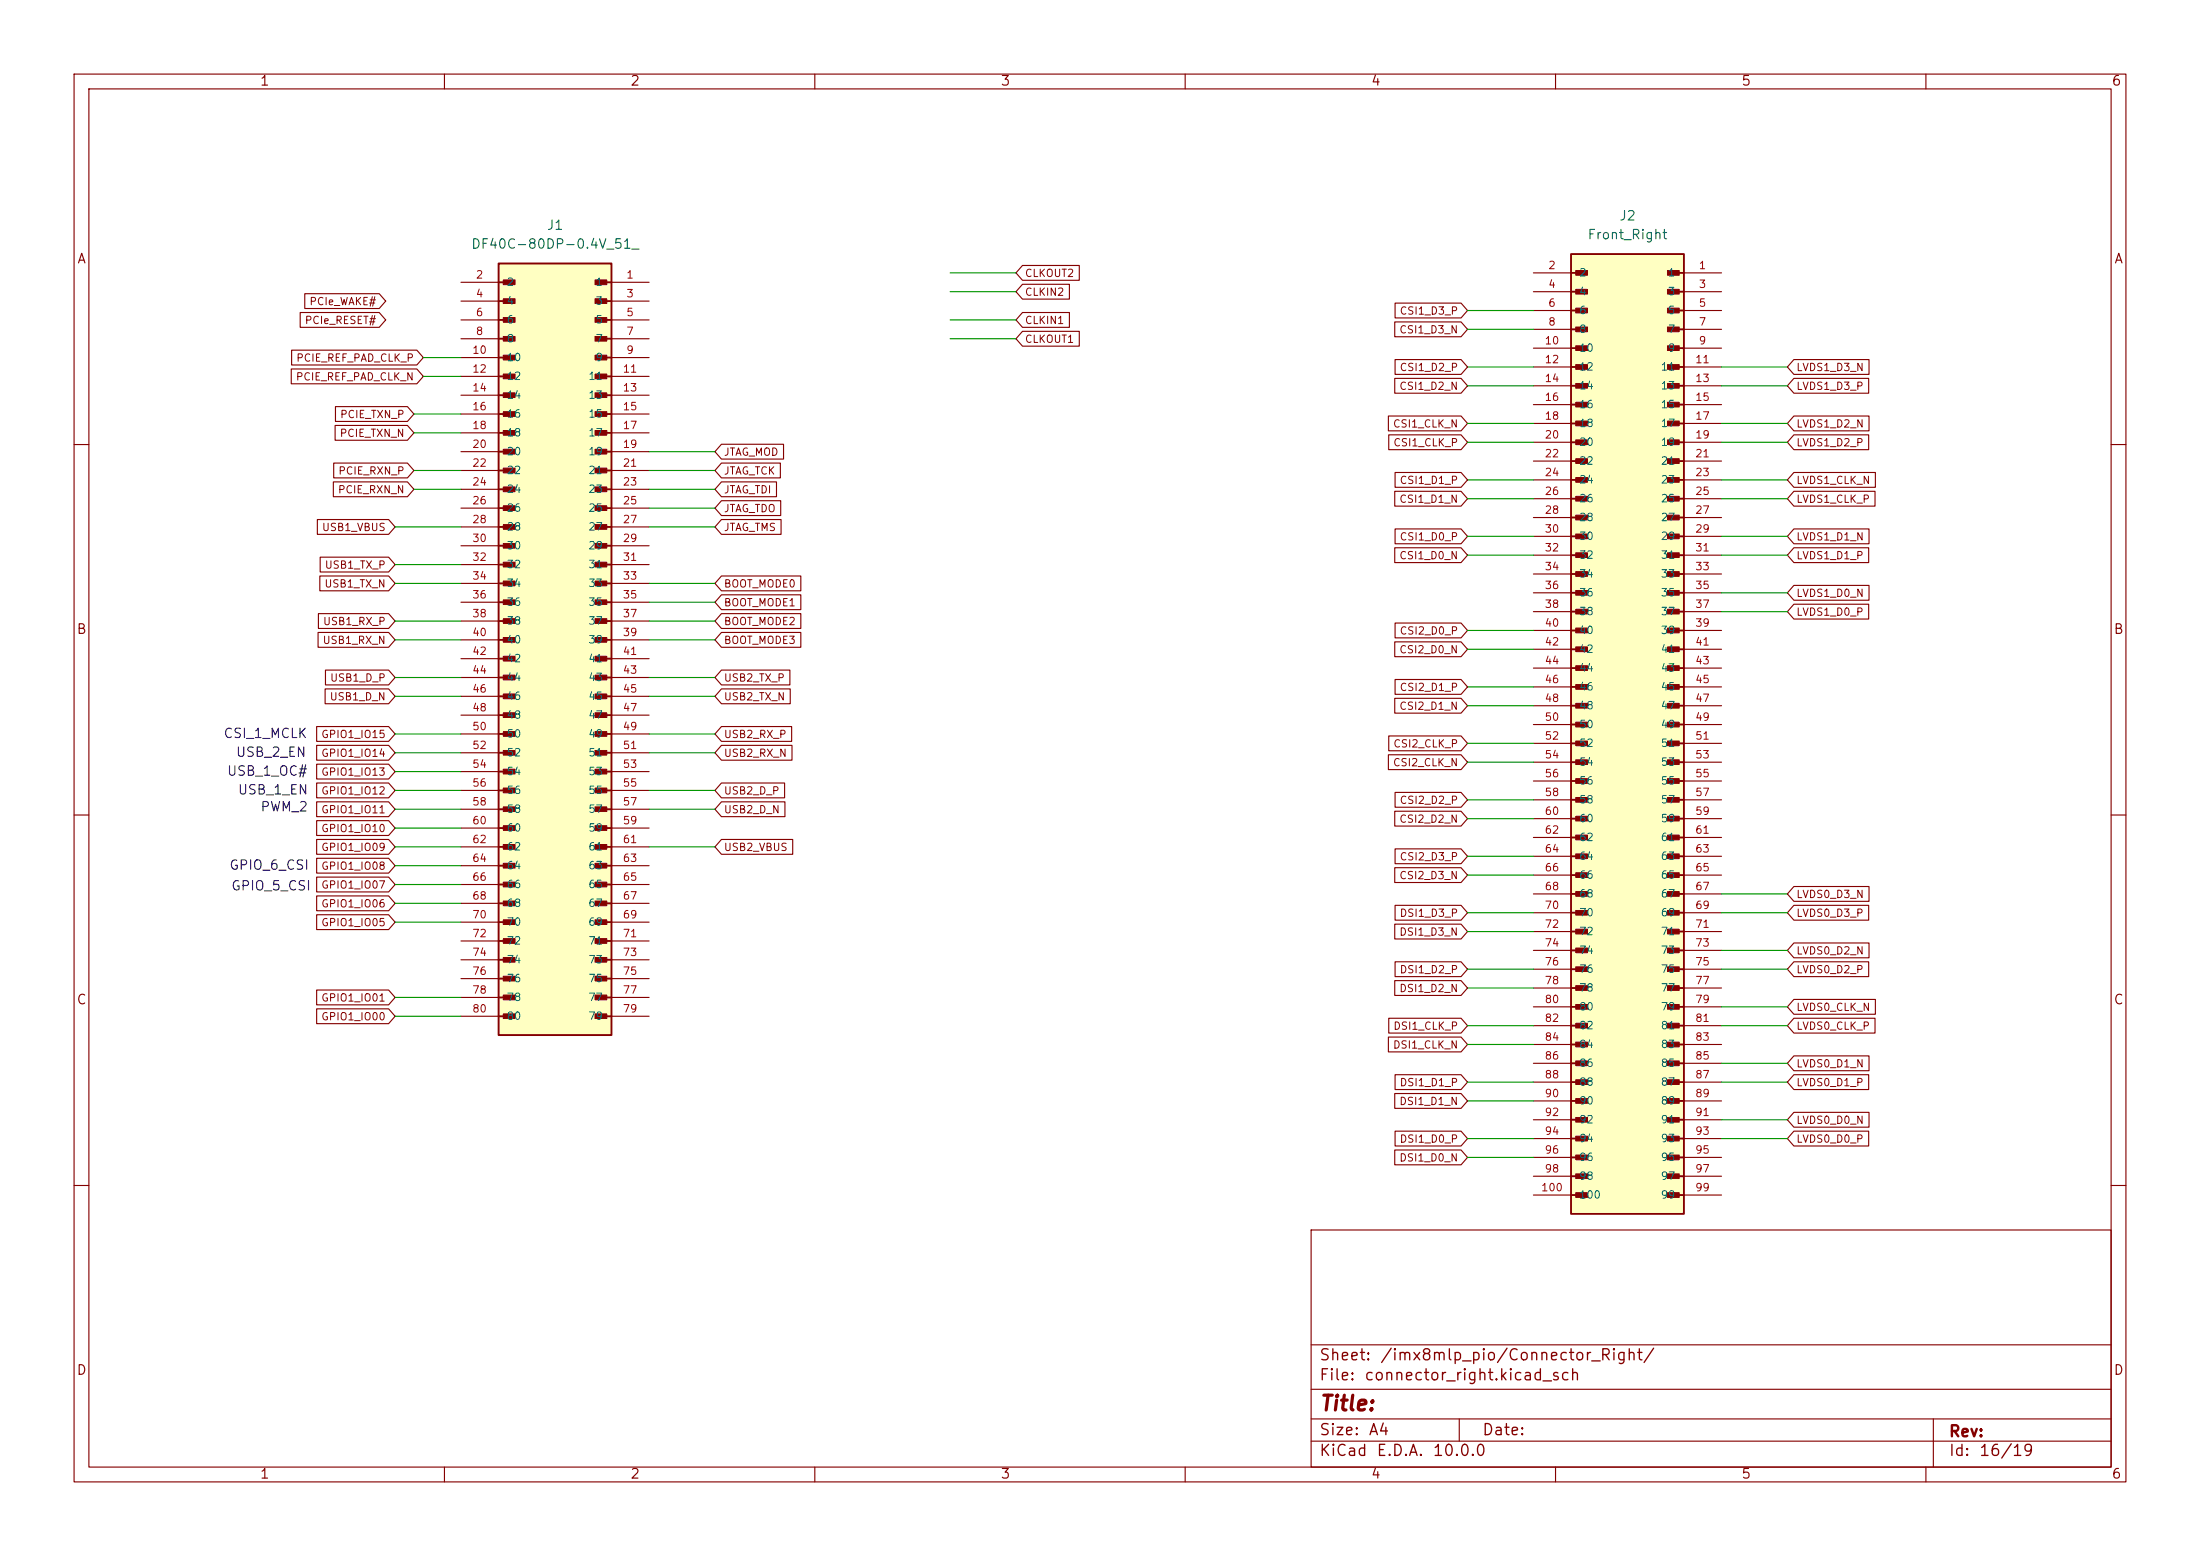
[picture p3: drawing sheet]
<svg xmlns="http://www.w3.org/2000/svg" width="297mm" height="210mm" viewBox="0 0 297 210" stroke-linecap="round" stroke-linejoin="round" font-family="sans-serif">
<g fill="none" stroke="#840000" stroke-width=".15">
<path d="M10 10h277v190h-277zM12 12h273v186h-273zM60 10v2M110 10v2M160 10v2M210 10v2M260 10v2M10 60h2M285 60h2M10 110h2M285 110h2M10 160h2"/>
<path d="M177 166h108v32h-108zM285 160h2M60 198v2M110 198v2M160 198v2M177 194.5h108M177 191.5h108M177 187.5h108M177 181.5h108M197 191.5v3M210 198v2M260 198v2"/>
<path d="M261 191.5v6.5"/>
</g>
<path d="M212.1 34.3h15.2v129.5h-15.2z" fill="#ffffc2"/>
<g fill="none" stroke="#840000" stroke-width=".25">
<path d="M212.1 34.3h15.2v129.5h-15.2zM212.1 36.8h1.9M212.1 39.4h1.9M225.4 36.8h1.9M225.4 39.4h1.9M212.1 41.9h1.9M212.1 44.5h1.9M212.1 47h1.9M212.1 49.5h1.9M212.1 52.1h1.9M212.1 54.6h1.9M212.1 57.2h1.9"/>
<path d="M212.1 59.7h1.9M225.4 41.9h1.9M225.4 44.5h1.9M225.4 47h1.9M225.4 49.5h1.9M225.4 52.1h1.9M225.4 54.6h1.9M225.4 57.2h1.9M225.4 59.7h1.9M212.1 62.2h1.9M212.1 64.8h1.9M212.1 67.3h1.9"/>
<path d="M212.1 69.9h1.9M212.1 72.4h1.9M212.1 74.9h1.9M212.1 77.5h1.9M225.4 62.2h1.9M225.4 64.8h1.9M225.4 67.3h1.9M225.4 69.9h1.9M225.4 72.4h1.9M225.4 74.9h1.9M225.4 77.5h1.9M212.1 80h1.9"/>
<path d="M212.1 82.6h1.9M212.1 85.1h1.9M212.1 87.6h1.9M212.1 90.2h1.9M212.1 92.7h1.9M212.1 95.3h1.9M212.1 97.8h1.9M225.4 80h1.9M225.4 82.6h1.9M225.4 85.1h1.9M225.4 87.6h1.9M225.4 90.2h1.9"/>
<path d="M225.4 92.7h1.9M225.4 95.3h1.9M225.4 97.8h1.9M212.1 100.3h1.9M212.1 102.9h1.9M212.1 105.4h1.9M212.1 108h1.9M212.1 110.5h1.9M212.1 113h1.9M212.1 115.6h1.9M212.1 118.1h1.9M225.4 100.3h1.9"/>
<path d="M225.4 102.9h1.9M225.4 105.4h1.9M225.4 108h1.9M225.4 110.5h1.9M225.4 113h1.9M225.4 115.6h1.9M225.4 118.1h1.9M212.1 120.7h1.9M212.1 123.2h1.9M212.1 125.7h1.9M212.1 128.3h1.9M212.1 130.8h1.9"/>
<path d="M212.1 133.4h1.9M212.1 135.9h1.9M212.1 138.4h1.9M225.4 120.7h1.9M225.4 123.2h1.9M225.4 125.7h1.9M225.4 128.3h1.9M225.4 130.8h1.9M225.4 133.4h1.9M225.4 135.9h1.9M225.4 138.4h1.9M212.1 141h1.9"/>
<path d="M212.1 143.5h1.9M212.1 146.1h1.9M212.1 148.6h1.9M212.1 151.1h1.9M212.1 153.7h1.9M212.1 156.2h1.9M212.1 158.8h1.9M225.4 141h1.9M225.4 143.5h1.9M225.4 146.1h1.9M225.4 148.6h1.9M225.4 151.1h1.9"/>
<path d="M225.4 153.7h1.9M225.4 156.2h1.9M225.4 158.8h1.9M212.1 161.3h1.9M225.4 161.3h1.9"/>
</g>
<g fill="#840000" stroke="#840000" stroke-width=".14">
<path d="M225.1 36.5h1.6v.6h-1.6z"/>
<path d="M225.1 39.1h1.6v.6h-1.6z"/>
<path d="M225.1 41.6h1.6v.6h-1.6z"/>
<path d="M225.1 44.1h1.6v.7h-1.6z"/>
<path d="M225.1 46.7h1.6v.6h-1.6z"/>
<path d="M225.1 49.2h1.6v.6h-1.6z"/>
<path d="M225.1 51.8h1.6v.6h-1.6z"/>
<path d="M225.1 54.3h1.6v.6h-1.6z"/>
<path d="M225.1 56.8h1.6v.7h-1.6z"/>
<path d="M225.1 59.4h1.6v.6h-1.6z"/>
<path d="M225.1 61.9h1.6v.6h-1.6z"/>
<path d="M225.1 64.5h1.6v.6h-1.6z"/>
<path d="M225.1 67h1.6v.6h-1.6z"/>
<path d="M225.1 69.5h1.6v.7h-1.6z"/>
<path d="M225.1 72.1h1.6v.6h-1.6z"/>
<path d="M225.1 74.6h1.6v.6h-1.6z"/>
<path d="M225.1 77.2h1.6v.6h-1.6z"/>
<path d="M225.1 79.7h1.6v.6h-1.6z"/>
<path d="M225.1 82.2h1.6v.7h-1.6z"/>
<path d="M225.1 84.8h1.6v.6h-1.6z"/>
<path d="M225.1 87.3h1.6v.6h-1.6z"/>
<path d="M225.1 89.9h1.6v.6h-1.6z"/>
<path d="M225.1 92.4h1.6v.6h-1.6z"/>
<path d="M225.1 94.9h1.6v.7h-1.6z"/>
<path d="M225.1 97.5h1.6v.6h-1.6z"/>
<path d="M225.1 100h1.6v.6h-1.6z"/>
<path d="M225.1 102.6h1.6v.6h-1.6z"/>
<path d="M225.1 105.1h1.6v.6h-1.6z"/>
<path d="M225.1 107.6h1.6v.7h-1.6z"/>
<path d="M225.1 110.2h1.6v.6h-1.6z"/>
<path d="M225.1 112.7h1.6v.6h-1.6z"/>
<path d="M225.1 115.3h1.6v.6h-1.6z"/>
<path d="M225.1 117.8h1.6v.6h-1.6z"/>
<path d="M225.1 120.3h1.6v.7h-1.6z"/>
<path d="M225.1 122.9h1.6v.6h-1.6z"/>
<path d="M225.1 125.4h1.6v.6h-1.6z"/>
<path d="M225.1 128h1.6v.6h-1.6z"/>
<path d="M225.1 130.5h1.6v.6h-1.6z"/>
<path d="M225.1 133h1.6v.7h-1.6z"/>
<path d="M225.1 135.6h1.6v.6h-1.6z"/>
<path d="M225.1 138.1h1.6v.6h-1.6z"/>
<path d="M225.1 140.7h1.6v.6h-1.6z"/>
<path d="M225.1 143.2h1.6v.6h-1.6z"/>
<path d="M225.1 145.7h1.6v.7h-1.6z"/>
<path d="M225.1 148.3h1.6v.6h-1.6z"/>
<path d="M225.1 150.8h1.6v.6h-1.6z"/>
<path d="M225.1 153.4h1.6v.6h-1.6z"/>
<path d="M225.1 155.9h1.6v.6h-1.6z"/>
<path d="M225.1 158.4h1.6v.7h-1.6z"/>
<path d="M225.1 161h1.6v.6h-1.6z"/>
<path d="M212.7 36.5h1.6v.6h-1.6z"/>
<path d="M212.7 39.1h1.6v.6h-1.6z"/>
<path d="M212.7 41.6h1.6v.6h-1.6z"/>
<path d="M212.7 44.1h1.6v.7h-1.6z"/>
<path d="M212.7 46.7h1.6v.6h-1.6z"/>
<path d="M212.7 49.2h1.6v.6h-1.6z"/>
<path d="M212.7 51.8h1.6v.6h-1.6z"/>
<path d="M212.7 54.3h1.6v.6h-1.6z"/>
<path d="M212.7 56.8h1.6v.7h-1.6z"/>
<path d="M212.7 59.4h1.6v.6h-1.6z"/>
<path d="M212.7 61.9h1.6v.6h-1.6z"/>
<path d="M212.7 64.5h1.6v.6h-1.6z"/>
<path d="M212.7 67h1.6v.6h-1.6z"/>
<path d="M212.7 69.5h1.6v.7h-1.6z"/>
<path d="M212.7 72.1h1.6v.6h-1.6z"/>
<path d="M212.7 74.6h1.6v.6h-1.6z"/>
<path d="M212.7 77.2h1.6v.6h-1.6z"/>
<path d="M212.7 79.7h1.6v.6h-1.6z"/>
<path d="M212.7 82.2h1.6v.7h-1.6z"/>
<path d="M212.7 84.8h1.6v.6h-1.6z"/>
<path d="M212.7 87.3h1.6v.6h-1.6z"/>
<path d="M212.7 89.9h1.6v.6h-1.6z"/>
<path d="M212.7 92.4h1.6v.6h-1.6z"/>
<path d="M212.7 94.9h1.6v.7h-1.6z"/>
<path d="M212.7 97.5h1.6v.6h-1.6z"/>
<path d="M212.7 100h1.6v.6h-1.6z"/>
<path d="M212.7 102.6h1.6v.6h-1.6z"/>
<path d="M212.7 105.1h1.6v.6h-1.6z"/>
<path d="M212.7 107.6h1.6v.7h-1.6z"/>
<path d="M212.7 110.2h1.6v.6h-1.6z"/>
<path d="M212.7 112.7h1.6v.6h-1.6z"/>
<path d="M212.7 115.3h1.6v.6h-1.6z"/>
<path d="M212.7 117.8h1.6v.6h-1.6z"/>
<path d="M212.7 120.3h1.6v.7h-1.6z"/>
<path d="M212.7 122.9h1.6v.6h-1.6z"/>
<path d="M212.7 125.4h1.6v.6h-1.6z"/>
<path d="M212.7 128h1.6v.6h-1.6z"/>
<path d="M212.7 130.5h1.6v.6h-1.6z"/>
<path d="M212.7 133h1.6v.7h-1.6z"/>
<path d="M212.7 135.6h1.6v.6h-1.6z"/>
<path d="M212.7 138.1h1.6v.6h-1.6z"/>
<path d="M212.7 140.7h1.6v.6h-1.6z"/>
<path d="M212.7 143.2h1.6v.6h-1.6z"/>
<path d="M212.7 145.7h1.6v.7h-1.6z"/>
<path d="M212.7 148.3h1.6v.6h-1.6z"/>
<path d="M212.7 150.8h1.6v.6h-1.6z"/>
<path d="M212.7 153.4h1.6v.6h-1.6z"/>
<path d="M212.7 155.9h1.6v.6h-1.6z"/>
<path d="M212.7 158.4h1.6v.7h-1.6z"/>
<path d="M212.7 161h1.6v.6h-1.6z"/>
</g>
<g fill="none" stroke="#840000" stroke-width=".15">
<path d="M207 36.8h5.1M207 39.4h5.1M227.3 36.8h5.1M227.3 39.4h5.1M207 41.9h5.1M207 44.5h5.1M207 47h5.1M207 49.5h5.1M207 52.1h5.1M207 54.6h5.1M207 57.2h5.1M207 59.7h5.1"/>
<path d="M227.3 41.9h5.1M227.3 44.5h5.1M227.3 47h5.1M227.3 49.5h5.1M227.3 52.1h5.1M227.3 54.6h5.1M227.3 57.2h5.1M227.3 59.7h5.1M207 62.2h5.1M207 64.8h5.1M207 67.3h5.1M207 69.9h5.1"/>
<path d="M207 72.4h5.1M207 74.9h5.1M207 77.5h5.1M227.3 62.2h5.1M227.3 64.8h5.1M227.3 67.3h5.1M227.3 69.9h5.1M227.3 72.4h5.1M227.3 74.9h5.1M227.3 77.5h5.1M207 80h5.1M207 82.6h5.1"/>
<path d="M207 85.1h5.1M207 87.6h5.1M207 90.2h5.1M207 92.7h5.1M207 95.3h5.1M207 97.8h5.1M227.3 80h5.1M227.3 82.6h5.1M227.3 85.1h5.1M227.3 87.6h5.1M227.3 90.2h5.1M227.3 92.7h5.1"/>
<path d="M227.3 95.3h5.1M227.3 97.8h5.1M207 100.3h5.1M207 102.9h5.1M207 105.4h5.1M207 108h5.1M207 110.5h5.1M207 113h5.1M207 115.6h5.1M207 118.1h5.1M227.3 100.3h5.1M227.3 102.9h5.1"/>
<path d="M227.3 105.4h5.1M227.3 108h5.1M227.3 110.5h5.1M227.3 113h5.1M227.3 115.6h5.1M227.3 118.1h5.1M207 120.7h5.1M207 123.2h5.1M207 125.7h5.1M207 128.3h5.1M207 130.8h5.1M207 133.4h5.1"/>
<path d="M207 135.9h5.1M207 138.4h5.1M227.3 120.7h5.1M227.3 123.2h5.1M227.3 125.7h5.1M227.3 128.3h5.1M227.3 130.8h5.1M227.3 133.4h5.1M227.3 135.9h5.1M227.3 138.4h5.1M207 141h5.1M207 143.5h5.1"/>
<path d="M207 146.1h5.1M207 148.6h5.1M207 151.1h5.1M207 153.7h5.1M207 156.2h5.1M207 158.8h5.1M227.3 141h5.1M227.3 143.5h5.1M227.3 146.1h5.1M227.3 148.6h5.1M227.3 151.1h5.1M227.3 153.7h5.1"/>
<path d="M227.3 156.2h5.1M227.3 158.8h5.1M207 161.3h5.1M227.3 161.3h5.1"/>
</g>
<path d="M67.3 35.6h15.2v104.1h-15.2z" fill="#ffffc2"/>
<g fill="none" stroke="#840000" stroke-width=".25">
<path d="M67.3 35.6h15.2v104.1h-15.2zM67.3 38.1h1.9M80.6 38.1h1.9M67.3 40.6h1.9M67.3 43.2h1.9M67.3 45.7h1.9M67.3 48.3h1.9M67.3 50.8h1.9M67.3 53.3h1.9M67.3 55.9h1.9M67.3 58.4h1.9M80.6 40.6h1.9"/>
<path d="M80.6 43.2h1.9M80.6 45.7h1.9M80.6 48.3h1.9M80.6 50.8h1.9M80.6 53.3h1.9M80.6 55.9h1.9M80.6 58.4h1.9M67.3 61h1.9M67.3 63.5h1.9M67.3 66h1.9M67.3 68.6h1.9M67.3 71.1h1.9"/>
<path d="M67.3 73.7h1.9M67.3 76.2h1.9M67.3 78.7h1.9M80.6 61h1.9M80.6 63.5h1.9M80.6 66h1.9M80.6 68.6h1.9M80.6 71.1h1.9M80.6 73.7h1.9M80.6 76.2h1.9M80.6 78.7h1.9M67.3 81.3h1.9"/>
<path d="M67.3 83.8h1.9M67.3 86.4h1.9M67.3 88.9h1.9M67.3 91.4h1.9M67.3 94h1.9M67.3 96.5h1.9M67.3 99.1h1.9M80.6 81.3h1.9M80.6 83.8h1.9M80.6 86.4h1.9M80.6 88.9h1.9M80.6 91.4h1.9"/>
<path d="M80.6 94h1.9M80.6 96.5h1.9M80.6 99.1h1.9M67.3 101.6h1.9M67.3 104.1h1.9M67.3 106.7h1.9M67.3 109.2h1.9M67.3 111.8h1.9M67.3 114.3h1.9M67.3 116.8h1.9M67.3 119.4h1.9M80.6 101.6h1.9"/>
<path d="M80.6 104.1h1.9M80.6 106.7h1.9M80.6 109.2h1.9M80.6 111.8h1.9M80.6 114.3h1.9M80.6 116.8h1.9M80.6 119.4h1.9M67.3 121.9h1.9M67.3 124.5h1.9M67.3 127h1.9M67.3 129.5h1.9M67.3 132.1h1.9"/>
<path d="M67.3 134.6h1.9M67.3 137.2h1.9M80.6 121.9h1.9M80.6 124.5h1.9M80.6 127h1.9M80.6 129.5h1.9M80.6 132.1h1.9M80.6 134.6h1.9M80.6 137.2h1.9"/>
</g>
<g fill="#840000" stroke="#840000" stroke-width=".14">
<path d="M80.3 37.8h1.6v.6h-1.6z"/>
<path d="M80.3 40.3h1.6v.7h-1.6z"/>
<path d="M80.3 42.9h1.6v.6h-1.6z"/>
<path d="M80.3 45.4h1.6v.6h-1.6z"/>
<path d="M80.3 47.9h1.6v.7h-1.6z"/>
<path d="M80.3 50.5h1.6v.6h-1.6z"/>
<path d="M80.3 53h1.6v.7h-1.6z"/>
<path d="M80.3 55.6h1.6v.6h-1.6z"/>
<path d="M80.3 58.1h1.6v.6h-1.6z"/>
<path d="M80.3 60.6h1.6v.7h-1.6z"/>
<path d="M80.3 63.2h1.6v.6h-1.6z"/>
<path d="M80.3 65.7h1.6v.7h-1.6z"/>
<path d="M80.3 68.3h1.6v.6h-1.6z"/>
<path d="M80.3 70.8h1.6v.6h-1.6z"/>
<path d="M80.3 73.3h1.6v.7h-1.6z"/>
<path d="M80.3 75.9h1.6v.6h-1.6z"/>
<path d="M80.3 78.4h1.6v.7h-1.6z"/>
<path d="M80.3 81h1.6v.6h-1.6z"/>
<path d="M80.3 83.5h1.6v.6h-1.6z"/>
<path d="M80.3 86h1.6v.7h-1.6z"/>
<path d="M80.3 88.6h1.6v.6h-1.6z"/>
<path d="M80.3 91.1h1.6v.7h-1.6z"/>
<path d="M80.3 93.7h1.6v.6h-1.6z"/>
<path d="M80.3 96.2h1.6v.6h-1.6z"/>
<path d="M80.3 98.7h1.6v.7h-1.6z"/>
<path d="M80.3 101.3h1.6v.6h-1.6z"/>
<path d="M80.3 103.8h1.6v.7h-1.6z"/>
<path d="M80.3 106.4h1.6v.6h-1.6z"/>
<path d="M80.3 108.9h1.6v.6h-1.6z"/>
<path d="M80.3 111.4h1.6v.7h-1.6z"/>
<path d="M80.3 114h1.6v.6h-1.6z"/>
<path d="M80.3 116.5h1.6v.7h-1.6z"/>
<path d="M80.3 119.1h1.6v.6h-1.6z"/>
<path d="M80.3 121.6h1.6v.6h-1.6z"/>
<path d="M80.3 124.1h1.6v.7h-1.6z"/>
<path d="M80.3 126.7h1.6v.6h-1.6z"/>
<path d="M80.3 129.2h1.6v.7h-1.6z"/>
<path d="M80.3 131.8h1.6v.6h-1.6z"/>
<path d="M80.3 134.3h1.6v.6h-1.6z"/>
<path d="M80.3 136.8h1.6v.7h-1.6z"/>
<path d="M67.9 37.8h1.6v.6h-1.6z"/>
<path d="M67.9 40.3h1.6v.7h-1.6z"/>
<path d="M67.9 42.9h1.6v.6h-1.6z"/>
<path d="M67.9 45.4h1.6v.6h-1.6z"/>
<path d="M67.9 47.9h1.6v.7h-1.6z"/>
<path d="M67.9 50.5h1.6v.6h-1.6z"/>
<path d="M67.9 53h1.6v.7h-1.6z"/>
<path d="M67.9 55.6h1.6v.6h-1.6z"/>
<path d="M67.9 58.1h1.6v.6h-1.6z"/>
<path d="M67.9 60.6h1.6v.7h-1.6z"/>
<path d="M67.9 63.2h1.6v.6h-1.6z"/>
<path d="M67.9 65.7h1.6v.7h-1.6z"/>
<path d="M67.9 68.3h1.6v.6h-1.6z"/>
<path d="M67.9 70.8h1.6v.6h-1.6z"/>
<path d="M67.9 73.3h1.6v.7h-1.6z"/>
<path d="M67.9 75.9h1.6v.6h-1.6z"/>
<path d="M67.9 78.4h1.6v.7h-1.6z"/>
<path d="M67.9 81h1.6v.6h-1.6z"/>
<path d="M67.9 83.5h1.6v.6h-1.6z"/>
<path d="M67.9 86h1.6v.7h-1.6z"/>
<path d="M67.9 88.6h1.6v.6h-1.6z"/>
<path d="M67.9 91.1h1.6v.7h-1.6z"/>
<path d="M67.9 93.7h1.6v.6h-1.6z"/>
<path d="M67.9 96.2h1.6v.6h-1.6z"/>
<path d="M67.9 98.7h1.6v.7h-1.6z"/>
<path d="M67.9 101.3h1.6v.6h-1.6z"/>
<path d="M67.9 103.8h1.6v.7h-1.6z"/>
<path d="M67.9 106.4h1.6v.6h-1.6z"/>
<path d="M67.9 108.9h1.6v.6h-1.6z"/>
<path d="M67.9 111.4h1.6v.7h-1.6z"/>
<path d="M67.9 114h1.6v.6h-1.6z"/>
<path d="M67.9 116.5h1.6v.7h-1.6z"/>
<path d="M67.9 119.1h1.6v.6h-1.6z"/>
<path d="M67.9 121.6h1.6v.6h-1.6z"/>
<path d="M67.9 124.1h1.6v.7h-1.6z"/>
<path d="M67.9 126.7h1.6v.6h-1.6z"/>
<path d="M67.9 129.2h1.6v.7h-1.6z"/>
<path d="M67.9 131.8h1.6v.6h-1.6z"/>
<path d="M67.9 134.3h1.6v.6h-1.6z"/>
<path d="M67.9 136.8h1.6v.7h-1.6z"/>
</g>
<g fill="none" stroke="#840000" stroke-width=".15">
<path d="M41.1 39.6h10.1l.9 1-.9 1h-10.1zM62.2 38.1h5.1M82.5 38.1h5.1M138 38.4h6.4v2h-6.4l-.8-1zM138 35.8h7.7v2h-7.7l-.8-1zM39.3 49.8h17l.8 1-.8 1h-17zM39.4 47.3h16.9l.8 1-.8 1h-16.9zM40.5 42.2h10.7l.9 1-.9 1h-10.7zM45.2 57.4h9.8l.9 1-.9 1h-9.8zM45.3 54.9h9.7l.9 1-.9 1h-9.7zM62.2 40.6h5.1M62.2 43.2h5.1"/>
<path d="M62.2 45.7h5.1M62.2 48.3h5.1M62.2 50.8h5.1M62.2 53.3h5.1M62.2 55.9h5.1M62.2 58.4h5.1M82.5 40.6h5.1M82.5 43.2h5.1M82.5 45.7h5.1M82.5 48.3h5.1M82.5 50.8h5.1M82.5 53.3h5.1"/>
<path d="M82.5 55.9h5.1M82.5 58.4h5.1M97.4 60h8.4v2h-8.4l-.9-1zM138 42.2h6.4v2h-6.4l-.8-1zM138 44.7h7.7v2h-7.7l-.8-1zM187.4 56.1h9.8l.9 1.1-.9 1h-9.8zM187.5 58.7h9.7l.9 1-.9 1h-9.7zM188.3 43.4h8.9l.9 1.1-.9 1h-8.9zM188.3 51.1h8.9l.9 1-.9 1h-8.9zM188.3 48.5h8.9l.9 1-.9 1h-8.9zM188.3 40.9h8.9l.9 1-.9 1h-8.9zM242.2 58.7h10.1v2h-10.1l-.9-1z"/>
<path d="M242.2 51.1h10.1v2h-10.1l-.9-1zM242.2 56.1h10.1v2.1h-10.1l-.9-1zM242.2 48.5h10.1v2h-10.1l-.9-1zM42.8 70.1h9.7l.8 1-.8 1h-9.7zM43.2 77.7h9.3l.8 1-.8 1h-9.3zM43.2 75.2h9.3l.8 1-.8 1h-9.3zM45 65h10l.9 1-.9 1h-10zM45 62.5h10l.9 1-.9 1h-10zM62.2 61h5.1M62.2 63.5h5.1M62.2 66h5.1M62.2 68.6h5.1"/>
<path d="M62.2 71.1h5.1M62.2 73.7h5.1M62.2 76.2h5.1M62.2 78.7h5.1M82.5 61h5.1M82.5 63.5h5.1M82.5 66h5.1M82.5 68.6h5.1M82.5 71.1h5.1M82.5 73.7h5.1M82.5 76.2h5.1M82.5 78.7h5.1"/>
<path d="M97.4 77.7h10.7v2h-10.7l-.9-1zM97.4 70.1h8v2h-8l-.9-1zM97.4 67.6h8v2h-8l-.9-1zM97.4 62.5h8v2h-8l-.9-1zM97.4 65h7.4v2h-7.4l-.9-1zM188.3 73.9h8.9l.9 1-.9 1h-8.9zM188.3 66.3h8.9l.9 1-.9 1h-8.9zM188.3 71.4h8.9l.9 1-.9 1h-8.9zM188.3 63.8h8.9l.9 1-.9 1h-8.9zM242.2 63.8h11v2h-11l-.9-1zM242.2 73.9h10.1v2h-10.1l-.9-1zM242.2 71.4h10.1v2h-10.1l-.9-1z"/>
<path d="M242.2 79h10.1v2h-10.1l-.9-1zM242.2 66.3h10.9v2h-10.9l-.9-1zM42.7 98.1h9.8l.8 1-.8 1h-9.8zM42.9 85.4h9.6l.8 1-.8 1h-9.6zM43 82.8h9.5l.8 1-.8 1h-9.5zM43.9 93h8.6l.8 1-.8 1h-8.6zM43.9 90.4h8.6l.8 1-.8 1h-8.6zM62.2 81.3h5.1M62.2 83.8h5.1M62.2 86.4h5.1M62.2 88.9h5.1M62.2 91.4h5.1"/>
<path d="M62.2 94h5.1M62.2 96.5h5.1M62.2 99.1h5.1M82.5 81.3h5.1M82.5 83.8h5.1M82.5 86.4h5.1M82.5 88.9h5.1M82.5 91.4h5.1M82.5 94h5.1M82.5 96.5h5.1M82.5 99.1h5.1M97.4 80.3h10.7v2h-10.7l-.9-1z"/>
<path d="M97.4 85.4h10.7v2h-10.7l-.9-1zM97.4 82.8h10.7v2h-10.7l-.9-1zM97.4 98.1h9.5v2h-9.5l-.9-1zM97.4 93h9.3v2h-9.3l-.9-1zM97.4 90.4h9.2v2h-9.2l-.9-1zM187.5 99.3h9.7l.9 1-.9 1h-9.7zM188.3 94.2h8.9l.9 1.1-.9 1h-8.9zM188.3 86.6h8.9l.9 1-.9 1h-8.9zM188.3 84.1h8.9l.9 1-.9 1h-8.9zM188.3 91.7h8.9l.9 1-.9 1h-8.9zM242.2 81.5h10.1v2.1h-10.1l-.9-1zM42.7 110.8h9.8l.8 1-.8 1h-9.8z"/>
<path d="M42.7 105.7h9.8l.8 1-.8 1h-9.8zM42.7 103.1h9.8l.8 1-.8 1h-9.8zM42.7 113.3h9.8l.8 1-.8 1h-9.8zM42.7 108.2h9.8l.8 1-.8 1h-9.8zM42.7 100.6h9.8l.8 1-.8 1h-9.8zM42.7 115.8h9.8l.8 1-.8 1h-9.8zM42.7 118.4h9.8l.8 1-.8 1h-9.8zM62.2 101.6h5.1M62.2 104.1h5.1M62.2 106.7h5.1M62.2 109.2h5.1M62.2 111.8h5.1"/>
<path d="M62.2 114.3h5.1M62.2 116.8h5.1M62.2 119.4h5.1M82.5 101.6h5.1M82.5 104.1h5.1M82.5 106.7h5.1M82.5 109.2h5.1M82.5 111.8h5.1M82.5 114.3h5.1M82.5 116.8h5.1M82.5 119.4h5.1M97.4 113.3h9.6v2h-9.6l-.9-1z"/>
<path d="M97.4 100.6h9.5v2h-9.5l-.9-1zM97.4 105.7h8.5v2h-8.5l-.9-1zM97.4 108.2h8.6v2h-8.6l-.9-1zM187.4 101.9h9.8l.9 1-.9 1h-9.8zM188.3 117.1h8.9l.9 1-.9 1h-8.9zM188.3 109.5h8.9l.9 1-.9 1h-8.9zM188.3 106.9h8.9l.9 1.1-.9 1h-8.9zM188.3 114.6h8.9l.9 1-.9 1h-8.9zM242.2 119.6h10.1v2.1h-10.1l-.9-1zM42.7 133.6h9.8l.8 1-.8 1h-9.8zM42.7 136.2h9.8l.8 1-.8 1h-9.8zM42.7 120.9h9.8l.8 1-.8 1h-9.8z"/>
<path d="M42.7 123.5h9.8l.8 1-.8 1h-9.8zM62.2 121.9h5.1M62.2 124.5h5.1M62.2 127h5.1M62.2 129.5h5.1M62.2 132.1h5.1M62.2 134.6h5.1M62.2 137.2h5.1M82.5 121.9h5.1M82.5 124.5h5.1M82.5 127h5.1M82.5 129.5h5.1"/>
<path d="M82.5 132.1h5.1M82.5 134.6h5.1M82.5 137.2h5.1M187.4 140h9.8l.9 1-.9 1h-9.8zM187.5 137.4h9.7l.9 1-.9 1h-9.7zM188.3 132.3h8.9l.9 1.1-.9 1h-8.9zM188.3 124.7h8.9l.9 1-.9 1h-8.9zM188.3 122.2h8.9l.9 1-.9 1h-8.9zM188.3 129.8h8.9l.9 1-.9 1h-8.9zM242.2 134.9h11v2h-11l-.9-1zM242.2 129.8h10.1v2h-10.1l-.9-1zM242.2 127.3h10.1v2h-10.1l-.9-1z"/>
<path d="M242.2 122.2h10.1v2h-10.1l-.9-1zM242.2 137.4h10.9v2h-10.9l-.9-1zM188.3 155.2h8.9l.9 1-.9 1h-8.9zM188.3 147.6h8.9l.9 1-.9 1h-8.9zM188.3 145h8.9l.9 1.1-.9 1h-8.9zM188.3 152.7h8.9l.9 1-.9 1h-8.9zM242.2 150.1h10.1v2h-10.1l-.9-1zM242.2 142.5h10.1v2h-10.1l-.9-1zM242.2 145h10.1v2.1h-10.1l-.9-1zM242.2 152.7h10.1v2h-10.1l-.9-1z"/>
</g>
<g fill="none" stroke="#009600" stroke-width=".15">
<path d="M128.3 36.8h8.9M128.3 39.4h8.9M55.9 58.4h6.3M55.9 55.9h6.3M57.1 48.3h5.1M57.1 50.8h5.1M128.3 45.7h8.9M128.3 43.2h8.9M198.1 59.7h8.9M198.1 44.5h8.9M198.1 49.5h8.9M198.1 57.2h8.9"/>
<path d="M198.1 41.9h8.9M198.1 52.1h8.9M232.4 59.7h8.9M232.4 49.5h8.9M232.4 57.2h8.9M232.4 52.1h8.9M53.3 76.2h8.9M53.3 71.1h8.9M53.3 78.7h8.9M55.9 63.5h6.3M55.9 66h6.3M87.6 71.1h8.9"/>
<path d="M87.6 78.7h8.9M87.6 63.5h8.9M87.6 66h8.9M87.6 68.6h8.9M87.6 61h8.9M198.1 74.9h8.9M198.1 67.3h8.9M198.1 72.4h8.9M198.1 64.8h8.9M232.4 74.9h8.9M232.4 67.3h8.9M232.4 72.4h8.9"/>
<path d="M232.4 64.8h8.9M53.3 99.1h8.9M53.3 86.4h8.9M53.3 94h8.9M53.3 91.4h8.9M53.3 83.8h8.9M87.6 99.1h8.9M87.6 86.4h8.9M87.6 94h8.9M87.6 91.4h8.9M87.6 83.8h8.9M87.6 81.3h8.9"/>
<path d="M198.1 95.3h8.9M198.1 87.6h8.9M198.1 85.1h8.9M198.1 92.7h8.9M232.4 80h8.9M232.4 82.6h8.9M53.3 106.7h8.9M53.3 109.2h8.9M53.3 116.8h8.9M53.3 101.6h8.9M53.3 119.4h8.9M53.3 114.3h8.9"/>
<path d="M53.3 111.8h8.9M53.3 104.1h8.9M87.6 106.7h8.9M87.6 109.2h8.9M87.6 101.6h8.9M87.6 114.3h8.9M198.1 102.9h8.9M198.1 100.3h8.9M198.1 115.6h8.9M198.1 108h8.9M198.1 110.5h8.9M198.1 118.1h8.9"/>
<path d="M53.3 124.5h8.9M53.3 121.9h8.9M53.3 134.6h8.9M53.3 137.2h8.9M198.1 123.2h8.9M198.1 138.4h8.9M198.1 130.8h8.9M198.1 133.4h8.9M198.1 125.7h8.9M232.4 123.2h8.9M232.4 135.9h8.9M232.4 138.4h8.9"/>
<path d="M232.4 128.3h8.9M232.4 130.8h8.9M232.4 120.7h8.9M198.1 153.7h8.9M198.1 146.1h8.9M198.1 148.6h8.9M198.1 156.2h8.9M198.1 141h8.9M232.4 153.7h8.9M232.4 146.1h8.9M232.4 151.1h8.9M232.4 143.5h8.9"/>
</g>
<text font-size="2" fill="#840000" x="178" y="190.9">Title:</text>
<g font-size="1.5" fill="#840000">
<text x="178" y="184">Sheet:</text>
<text x="186.2" y="184">/imx8mlp_pio/Connector_Right/</text>
<text x="178" y="186.7">File:</text>
<text x="184.1" y="186.7">connector_right.kicad_sch</text>
<text x="178" y="196.9">KiCad</text>
<text x="178" y="194.1">Size:</text>
<text x="184.7" y="194.1">A4</text>
<text x="185.7" y="196.9">E.D.A.</text>
<text x="193.3" y="196.9">10.0.0</text>
<text x="200" y="194.1">Date:</text>
<text x="263" y="194.3">Rev:</text>
<text x="263" y="196.9">Id:</text>
<text x="267.1" y="196.9">16/19</text>
</g>
<g font-size="1.3" fill="#840000">
<text x="35" y="11.9">1</text>
<text x="85" y="11.9">2</text>
<text x="135" y="11.9">3</text>
<text x="185" y="11.9">4</text>
<text x="235" y="11.9">5</text>
<text x="285" y="11.9">6</text>
<text x="10.3" y="35.9">A</text>
<text x="285.3" y="35.9">A</text>
<text x="10.3" y="85.9">B</text>
<text x="285.3" y="85.9">B</text>
<text x="10.3" y="135.9">C</text>
<text x="285.3" y="135.9">C</text>
<text x="10.3" y="185.9">D</text>
<text x="285.3" y="185.9">D</text>
<text x="35" y="199.9">1</text>
<text x="85" y="199.9">2</text>
<text x="135" y="199.9">3</text>
<text x="185" y="199.9">4</text>
<text x="235" y="199.9">5</text>
<text x="285" y="199.9">6</text>
</g>
<g font-size="1.3" fill="#006464">
<text x="63.5" y="33.9">DF40C-80DP-0.4V_51_</text>
<text x="73.7" y="31.3">J1</text>
<text x="214.2" y="32.6">Front_Right</text>
<text x="218.5" y="30.1">J2</text>
</g>
<g font-size="1.3" fill="#0000c2">
<text x="30.1" y="99.9">CSI_1_MCLK</text>
<text x="30.6" y="105">USB_1_OC#</text>
<text x="31.8" y="102.5">USB_2_EN</text>
<text x="32" y="107.5">USB_1_EN</text>
<text x="35.1" y="109.8">PWM_2</text>
<text x="30.9" y="117.7">GPIO_6_CSI</text>
<text x="31.1" y="120.5">GPIO_5_CSI</text>
</g>
<g font-size="1" fill="#840000">
<text x="41.7" y="41.4">PCIe_WAKE#</text>
<text x="138.3" y="40.2">CLKIN2</text>
<text x="138.3" y="37.6">CLKOUT2</text>
<text x="41.1" y="44">PCIe_RESET#</text>
<text x="138.3" y="44">CLKIN1</text>
<text x="138.3" y="46.5">CLKOUT1</text>
<text x="188.8" y="45.3">CSI1_D3_N</text>
<text x="188.9" y="42.7">CSI1_D3_P</text>
<text x="39.9" y="51.6">PCIE_REF_PAD_CLK_N</text>
<text x="39.9" y="49.1">PCIE_REF_PAD_CLK_P</text>
<text x="188.8" y="52.9">CSI1_D2_N</text>
<text x="188.9" y="50.3">CSI1_D2_P</text>
<text x="242.4" y="52.9">LVDS1_D3_P</text>
<text x="242.4" y="50.3">LVDS1_D3_N</text>
<text x="45.8" y="59.2">PCIE_TXN_N</text>
<text x="45.8" y="56.7">PCIE_TXN_P</text>
<text x="188" y="58">CSI1_CLK_N</text>
<text x="242.4" y="58">LVDS1_D2_N</text>
<text x="45.6" y="64.3">PCIE_RXN_P</text>
<text x="97.6" y="61.8">JTAG_MOD</text>
<text x="97.6" y="64.3">JTAG_TCK</text>
<text x="188" y="60.5">CSI1_CLK_P</text>
<text x="188.9" y="65.6">CSI1_D1_P</text>
<text x="242.4" y="65.6">LVDS1_CLK_N</text>
<text x="242.4" y="60.5">LVDS1_D2_P</text>
<text x="43.4" y="71.9">USB1_VBUS</text>
<text x="45.5" y="66.8">PCIE_RXN_N</text>
<text x="97.6" y="71.9">JTAG_TMS</text>
<text x="97.6" y="69.4">JTAG_TDO</text>
<text x="97.6" y="66.8">JTAG_TDI</text>
<text x="188.8" y="68.1">CSI1_D1_N</text>
<text x="242.4" y="68.1">LVDS1_CLK_P</text>
<text x="43.8" y="77">USB1_TX_P</text>
<text x="188.8" y="75.7">CSI1_D0_N</text>
<text x="188.9" y="73.2">CSI1_D0_P</text>
<text x="242.4" y="75.7">LVDS1_D1_P</text>
<text x="242.4" y="73.2">LVDS1_D1_N</text>
<text x="43.7" y="79.5">USB1_TX_N</text>
<text x="97.6" y="82.1">BOOT_MODE1</text>
<text x="97.6" y="79.5">BOOT_MODE0</text>
<text x="242.4" y="83.4">LVDS1_D0_P</text>
<text x="242.4" y="80.8">LVDS1_D0_N</text>
<text x="43.5" y="87.2">USB1_RX_N</text>
<text x="43.5" y="84.6">USB1_RX_P</text>
<text x="97.6" y="87.2">BOOT_MODE3</text>
<text x="97.6" y="84.6">BOOT_MODE2</text>
<text x="188.8" y="88.4">CSI2_D0_N</text>
<text x="188.9" y="85.9">CSI2_D0_P</text>
<text x="44.4" y="94.8">USB1_D_N</text>
<text x="44.5" y="92.2">USB1_D_P</text>
<text x="97.6" y="94.8">USB2_TX_N</text>
<text x="97.6" y="92.2">USB2_TX_P</text>
<text x="188.9" y="93.5">CSI2_D1_P</text>
<text x="43.3" y="99.9">GPIO1_IO15</text>
<text x="97.6" y="99.9">USB2_RX_P</text>
<text x="188" y="101.1">CSI2_CLK_P</text>
<text x="188.8" y="96.1">CSI2_D1_N</text>
<text x="43.3" y="107.5">GPIO1_IO12</text>
<text x="43.3" y="104.9">GPIO1_IO13</text>
<text x="43.3" y="102.4">GPIO1_IO14</text>
<text x="97.6" y="102.4">USB2_RX_N</text>
<text x="97.6" y="107.5">USB2_D_P</text>
<text x="188" y="103.7">CSI2_CLK_N</text>
<text x="43.3" y="112.6">GPIO1_IO10</text>
<text x="43.3" y="110">GPIO1_IO11</text>
<text x="97.6" y="110">USB2_D_N</text>
<text x="188.8" y="111.3">CSI2_D2_N</text>
<text x="188.9" y="108.8">CSI2_D2_P</text>
<text x="43.3" y="115.1">GPIO1_IO09</text>
<text x="43.3" y="117.6">GPIO1_IO08</text>
<text x="97.6" y="115.1">USB2_VBUS</text>
<text x="188.8" y="118.9">CSI2_D3_N</text>
<text x="188.9" y="116.4">CSI2_D3_P</text>
<text x="43.3" y="122.7">GPIO1_IO06</text>
<text x="43.3" y="125.3">GPIO1_IO05</text>
<text x="43.3" y="120.2">GPIO1_IO07</text>
<text x="188.9" y="124">DSI1_D3_P</text>
<text x="242.4" y="121.5">LVDS0_D3_N</text>
<text x="242.4" y="124">LVDS0_D3_P</text>
<text x="188.8" y="126.5">DSI1_D3_N</text>
<text x="188.9" y="131.6">DSI1_D2_P</text>
<text x="242.4" y="131.6">LVDS0_D2_P</text>
<text x="242.4" y="129.1">LVDS0_D2_N</text>
<text x="43.3" y="135.4">GPIO1_IO01</text>
<text x="43.3" y="138">GPIO1_IO00</text>
<text x="188.8" y="134.2">DSI1_D2_N</text>
<text x="242.4" y="136.7">LVDS0_CLK_N</text>
<text x="188" y="141.8">DSI1_CLK_N</text>
<text x="188" y="139.2">DSI1_CLK_P</text>
<text x="242.4" y="139.2">LVDS0_CLK_P</text>
<text x="188.8" y="149.4">DSI1_D1_N</text>
<text x="188.9" y="146.9">DSI1_D1_P</text>
<text x="242.4" y="144.3">LVDS0_D1_N</text>
<text x="242.4" y="146.9">LVDS0_D1_P</text>
<text x="188.9" y="154.5">DSI1_D0_P</text>
<text x="242.4" y="151.9">LVDS0_D0_N</text>
<text x="242.4" y="154.5">LVDS0_D0_P</text>
<text x="188.8" y="157">DSI1_D0_N</text>
</g>
<g font-size="1" fill="#a90000">
<text x="64.2" y="37.8">2</text>
<text x="64.2" y="40.4">4</text>
<text x="84.5" y="37.8">1</text>
<text x="84.5" y="40.4">3</text>
<text x="208.9" y="36.6">2</text>
<text x="208.9" y="39.1">4</text>
<text x="208.9" y="41.7">6</text>
<text x="229.3" y="36.6">1</text>
<text x="229.3" y="39.1">3</text>
<text x="229.3" y="41.7">5</text>
<text x="64.2" y="42.9">6</text>
<text x="64.2" y="45.5">8</text>
<text x="84.5" y="42.9">5</text>
<text x="84.5" y="45.5">7</text>
<text x="208.5" y="46.7">10</text>
<text x="208.9" y="44.2">8</text>
<text x="229.3" y="44.2">7</text>
<text x="229.3" y="46.7">9</text>
<text x="63.7" y="48">10</text>
<text x="63.7" y="50.5">12</text>
<text x="63.7" y="53.1">14</text>
<text x="84" y="50.5">11</text>
<text x="84" y="53.1">13</text>
<text x="84.5" y="48">9</text>
<text x="208.5" y="49.3">12</text>
<text x="208.5" y="51.8">14</text>
<text x="228.8" y="49.3">11</text>
<text x="228.8" y="51.8">13</text>
<text x="63.7" y="55.6">16</text>
<text x="63.7" y="58.2">18</text>
<text x="84" y="55.6">15</text>
<text x="84" y="58.2">17</text>
<text x="208.5" y="54.4">16</text>
<text x="208.5" y="56.9">18</text>
<text x="208.5" y="59.4">20</text>
<text x="228.8" y="54.4">15</text>
<text x="228.8" y="56.9">17</text>
<text x="228.8" y="59.4">19</text>
<text x="63.7" y="60.7">20</text>
<text x="63.7" y="63.2">22</text>
<text x="63.7" y="65.8">24</text>
<text x="84" y="60.7">19</text>
<text x="84" y="63.2">21</text>
<text x="84" y="65.8">23</text>
<text x="208.5" y="62">22</text>
<text x="208.5" y="64.5">24</text>
<text x="228.8" y="62">21</text>
<text x="228.8" y="64.5">23</text>
<text x="63.7" y="68.3">26</text>
<text x="63.7" y="70.9">28</text>
<text x="84" y="68.3">25</text>
<text x="84" y="70.9">27</text>
<text x="208.5" y="67.1">26</text>
<text x="208.5" y="69.6">28</text>
<text x="228.8" y="67.1">25</text>
<text x="228.8" y="69.6">27</text>
<text x="63.7" y="73.4">30</text>
<text x="63.7" y="75.9">32</text>
<text x="84" y="73.4">29</text>
<text x="84" y="75.9">31</text>
<text x="208.5" y="72.1">30</text>
<text x="208.5" y="74.7">32</text>
<text x="208.5" y="77.2">34</text>
<text x="228.8" y="72.1">29</text>
<text x="228.8" y="74.7">31</text>
<text x="228.8" y="77.2">33</text>
<text x="63.7" y="78.5">34</text>
<text x="63.7" y="81">36</text>
<text x="63.7" y="83.6">38</text>
<text x="84" y="78.5">33</text>
<text x="84" y="81">35</text>
<text x="84" y="83.6">37</text>
<text x="208.5" y="79.8">36</text>
<text x="208.5" y="82.3">38</text>
<text x="228.8" y="79.8">35</text>
<text x="228.8" y="82.3">37</text>
<text x="63.7" y="86.1">40</text>
<text x="63.7" y="88.6">42</text>
<text x="84" y="86.1">39</text>
<text x="84" y="88.6">41</text>
<text x="208.5" y="84.8">40</text>
<text x="208.5" y="87.4">42</text>
<text x="208.5" y="89.9">44</text>
<text x="228.8" y="84.8">39</text>
<text x="228.8" y="87.4">41</text>
<text x="228.8" y="89.9">43</text>
<text x="63.7" y="91.2">44</text>
<text x="63.7" y="93.7">46</text>
<text x="84" y="91.2">43</text>
<text x="84" y="93.7">45</text>
<text x="208.5" y="92.5">46</text>
<text x="208.5" y="95">48</text>
<text x="228.8" y="92.5">45</text>
<text x="228.8" y="95">47</text>
<text x="63.7" y="96.3">48</text>
<text x="63.7" y="98.8">50</text>
<text x="63.7" y="101.3">52</text>
<text x="84" y="96.3">47</text>
<text x="84" y="98.8">49</text>
<text x="84" y="101.3">51</text>
<text x="208.5" y="97.5">50</text>
<text x="208.5" y="100.1">52</text>
<text x="228.8" y="97.5">49</text>
<text x="228.8" y="100.1">51</text>
<text x="63.7" y="103.9">54</text>
<text x="63.7" y="106.4">56</text>
<text x="84" y="103.9">53</text>
<text x="84" y="106.4">55</text>
<text x="208.5" y="102.6">54</text>
<text x="208.5" y="105.2">56</text>
<text x="208.5" y="107.7">58</text>
<text x="228.8" y="102.6">53</text>
<text x="228.8" y="105.2">55</text>
<text x="228.8" y="107.7">57</text>
<text x="63.7" y="109">58</text>
<text x="63.7" y="111.5">60</text>
<text x="84" y="109">57</text>
<text x="84" y="111.5">59</text>
<text x="208.5" y="110.2">60</text>
<text x="208.5" y="112.8">62</text>
<text x="228.8" y="110.2">59</text>
<text x="228.8" y="112.8">61</text>
<text x="63.7" y="114">62</text>
<text x="63.7" y="116.6">64</text>
<text x="63.7" y="119.1">66</text>
<text x="84" y="114">61</text>
<text x="84" y="116.6">63</text>
<text x="84" y="119.1">65</text>
<text x="208.5" y="115.3">64</text>
<text x="208.5" y="117.9">66</text>
<text x="228.8" y="115.3">63</text>
<text x="228.8" y="117.9">65</text>
<text x="63.7" y="121.7">68</text>
<text x="63.7" y="124.2">70</text>
<text x="84" y="121.7">67</text>
<text x="84" y="124.2">69</text>
<text x="208.5" y="120.4">68</text>
<text x="208.5" y="122.9">70</text>
<text x="208.5" y="125.5">72</text>
<text x="228.8" y="120.4">67</text>
<text x="228.8" y="122.9">69</text>
<text x="228.8" y="125.5">71</text>
<text x="63.7" y="126.7">72</text>
<text x="63.7" y="129.3">74</text>
<text x="63.7" y="131.8">76</text>
<text x="84" y="126.7">71</text>
<text x="84" y="129.3">73</text>
<text x="84" y="131.8">75</text>
<text x="208.5" y="128">74</text>
<text x="208.5" y="130.6">76</text>
<text x="228.8" y="128">73</text>
<text x="228.8" y="130.6">75</text>
<text x="63.7" y="134.4">78</text>
<text x="63.7" y="136.9">80</text>
<text x="84" y="134.4">77</text>
<text x="84" y="136.9">79</text>
<text x="208.5" y="133.1">78</text>
<text x="208.5" y="135.6">80</text>
<text x="228.8" y="133.1">77</text>
<text x="228.8" y="135.6">79</text>
<text x="208.5" y="138.2">82</text>
<text x="208.5" y="140.7">84</text>
<text x="208.5" y="143.3">86</text>
<text x="228.8" y="138.2">81</text>
<text x="228.8" y="140.7">83</text>
<text x="228.8" y="143.3">85</text>
<text x="208.5" y="145.8">88</text>
<text x="208.5" y="148.3">90</text>
<text x="228.8" y="145.8">87</text>
<text x="228.8" y="148.3">89</text>
<text x="208.5" y="150.9">92</text>
<text x="208.5" y="153.4">94</text>
<text x="208.5" y="156">96</text>
<text x="228.8" y="150.9">91</text>
<text x="228.8" y="153.4">93</text>
<text x="228.8" y="156">95</text>
<text x="208" y="161">100</text>
<text x="208.5" y="158.5">98</text>
<text x="228.8" y="158.5">97</text>
<text x="228.8" y="161">99</text>
</g>
<g font-size="1" fill="#006464">
<text x="68.3" y="38.8">2</text>
<text x="68.3" y="41.4">4</text>
<text x="80.3" y="38.8">1</text>
<text x="80.3" y="41.4">3</text>
<text x="213.1" y="37.6">2</text>
<text x="213.1" y="40.1">4</text>
<text x="225.1" y="37.6">1</text>
<text x="225.1" y="40.1">3</text>
<text x="68.3" y="43.9">6</text>
<text x="68.3" y="46.5">8</text>
<text x="80.3" y="43.9">5</text>
<text x="80.3" y="46.5">7</text>
<text x="213.1" y="42.6">6</text>
<text x="213.1" y="45.2">8</text>
<text x="213.1" y="47.7">10</text>
<text x="225.1" y="42.6">5</text>
<text x="225.1" y="45.2">7</text>
<text x="225.1" y="47.7">9</text>
<text x="68.3" y="49">10</text>
<text x="68.3" y="51.5">12</text>
<text x="79.3" y="51.5">11</text>
<text x="80.3" y="49">9</text>
<text x="213.1" y="50.3">12</text>
<text x="213.1" y="52.8">14</text>
<text x="224.1" y="50.3">11</text>
<text x="224.1" y="52.8">13</text>
<text x="68.3" y="54.1">14</text>
<text x="68.3" y="56.6">16</text>
<text x="68.3" y="59.2">18</text>
<text x="79.3" y="54.1">13</text>
<text x="79.3" y="56.6">15</text>
<text x="79.3" y="59.2">17</text>
<text x="213.1" y="55.3">16</text>
<text x="213.1" y="57.9">18</text>
<text x="224.1" y="55.3">15</text>
<text x="224.1" y="57.9">17</text>
<text x="68.3" y="61.7">20</text>
<text x="68.3" y="64.2">22</text>
<text x="79.3" y="61.7">19</text>
<text x="79.3" y="64.2">21</text>
<text x="213.1" y="60.4">20</text>
<text x="213.1" y="63">22</text>
<text x="213.1" y="65.5">24</text>
<text x="224.1" y="60.4">19</text>
<text x="224.1" y="63">21</text>
<text x="224.1" y="65.5">23</text>
<text x="68.3" y="66.8">24</text>
<text x="68.3" y="69.3">26</text>
<text x="68.3" y="71.9">28</text>
<text x="79.3" y="66.8">23</text>
<text x="79.3" y="69.3">25</text>
<text x="79.3" y="71.9">27</text>
<text x="213.1" y="68">26</text>
<text x="213.1" y="70.6">28</text>
<text x="224.1" y="68">25</text>
<text x="224.1" y="70.6">27</text>
<text x="68.3" y="74.4">30</text>
<text x="68.3" y="76.9">32</text>
<text x="79.3" y="74.4">29</text>
<text x="79.3" y="76.9">31</text>
<text x="213.1" y="73.1">30</text>
<text x="213.1" y="75.7">32</text>
<text x="224.1" y="73.1">29</text>
<text x="224.1" y="75.7">31</text>
<text x="68.3" y="79.5">34</text>
<text x="68.3" y="82">36</text>
<text x="79.3" y="79.5">33</text>
<text x="79.3" y="82">35</text>
<text x="213.1" y="78.2">34</text>
<text x="213.1" y="80.7">36</text>
<text x="213.1" y="83.3">38</text>
<text x="224.1" y="78.2">33</text>
<text x="224.1" y="80.7">35</text>
<text x="224.1" y="83.3">37</text>
<text x="68.3" y="84.6">38</text>
<text x="68.3" y="87.1">40</text>
<text x="68.3" y="89.6">42</text>
<text x="79.3" y="84.6">37</text>
<text x="79.3" y="87.1">39</text>
<text x="79.3" y="89.6">41</text>
<text x="213.1" y="85.8">40</text>
<text x="213.1" y="88.4">42</text>
<text x="224.1" y="85.8">39</text>
<text x="224.1" y="88.4">41</text>
<text x="68.3" y="92.2">44</text>
<text x="68.3" y="94.7">46</text>
<text x="79.3" y="92.2">43</text>
<text x="79.3" y="94.7">45</text>
<text x="213.1" y="90.9">44</text>
<text x="213.1" y="93.4">46</text>
<text x="213.1" y="96">48</text>
<text x="224.1" y="90.9">43</text>
<text x="224.1" y="93.4">45</text>
<text x="224.1" y="96">47</text>
<text x="68.3" y="97.3">48</text>
<text x="68.3" y="99.8">50</text>
<text x="79.3" y="97.3">47</text>
<text x="79.3" y="99.8">49</text>
<text x="213.1" y="98.5">50</text>
<text x="213.1" y="101.1">52</text>
<text x="224.1" y="98.5">49</text>
<text x="224.1" y="101.1">51</text>
<text x="68.3" y="102.3">52</text>
<text x="68.3" y="104.9">54</text>
<text x="68.3" y="107.4">56</text>
<text x="79.3" y="102.3">51</text>
<text x="79.3" y="104.9">53</text>
<text x="79.3" y="107.4">55</text>
<text x="213.1" y="103.6">54</text>
<text x="213.1" y="106.1">56</text>
<text x="224.1" y="103.6">53</text>
<text x="224.1" y="106.1">55</text>
<text x="68.3" y="110">58</text>
<text x="68.3" y="112.5">60</text>
<text x="79.3" y="110">57</text>
<text x="79.3" y="112.5">59</text>
<text x="213.1" y="108.7">58</text>
<text x="213.1" y="111.2">60</text>
<text x="213.1" y="113.8">62</text>
<text x="224.1" y="108.7">57</text>
<text x="224.1" y="111.2">59</text>
<text x="224.1" y="113.8">61</text>
<text x="68.3" y="115">62</text>
<text x="68.3" y="117.6">64</text>
<text x="79.3" y="115">61</text>
<text x="79.3" y="117.6">63</text>
<text x="213.1" y="116.3">64</text>
<text x="213.1" y="118.8">66</text>
<text x="224.1" y="116.3">63</text>
<text x="224.1" y="118.8">65</text>
<text x="68.3" y="120.1">66</text>
<text x="68.3" y="122.7">68</text>
<text x="68.3" y="125.2">70</text>
<text x="79.3" y="120.1">65</text>
<text x="79.3" y="122.7">67</text>
<text x="79.3" y="125.2">69</text>
<text x="213.1" y="121.4">68</text>
<text x="213.1" y="123.9">70</text>
<text x="224.1" y="121.4">67</text>
<text x="224.1" y="123.9">69</text>
<text x="68.3" y="127.7">72</text>
<text x="68.3" y="130.3">74</text>
<text x="79.3" y="127.7">71</text>
<text x="79.3" y="130.3">73</text>
<text x="213.1" y="126.5">72</text>
<text x="213.1" y="129">74</text>
<text x="213.1" y="131.5">76</text>
<text x="224.1" y="126.5">71</text>
<text x="224.1" y="129">73</text>
<text x="224.1" y="131.5">75</text>
<text x="68.3" y="132.8">76</text>
<text x="68.3" y="135.4">78</text>
<text x="68.3" y="137.9">80</text>
<text x="79.3" y="132.8">75</text>
<text x="79.3" y="135.4">77</text>
<text x="79.3" y="137.9">79</text>
<text x="213.1" y="134.1">78</text>
<text x="213.1" y="136.6">80</text>
<text x="224.1" y="134.1">77</text>
<text x="224.1" y="136.6">79</text>
<text x="213.1" y="139.2">82</text>
<text x="213.1" y="141.7">84</text>
<text x="224.1" y="139.2">81</text>
<text x="224.1" y="141.7">83</text>
<text x="213.1" y="144.2">86</text>
<text x="213.1" y="146.8">88</text>
<text x="213.1" y="149.3">90</text>
<text x="224.1" y="144.2">85</text>
<text x="224.1" y="146.8">87</text>
<text x="224.1" y="149.3">89</text>
<text x="213.1" y="151.9">92</text>
<text x="213.1" y="154.4">94</text>
<text x="224.1" y="151.9">91</text>
<text x="224.1" y="154.4">93</text>
<text x="213.1" y="156.9">96</text>
<text x="213.1" y="159.5">98</text>
<text x="224.1" y="156.9">95</text>
<text x="224.1" y="159.5">97</text>
<text x="213.1" y="162">100</text>
<text x="224.1" y="162">99</text>
</g>
</svg>
